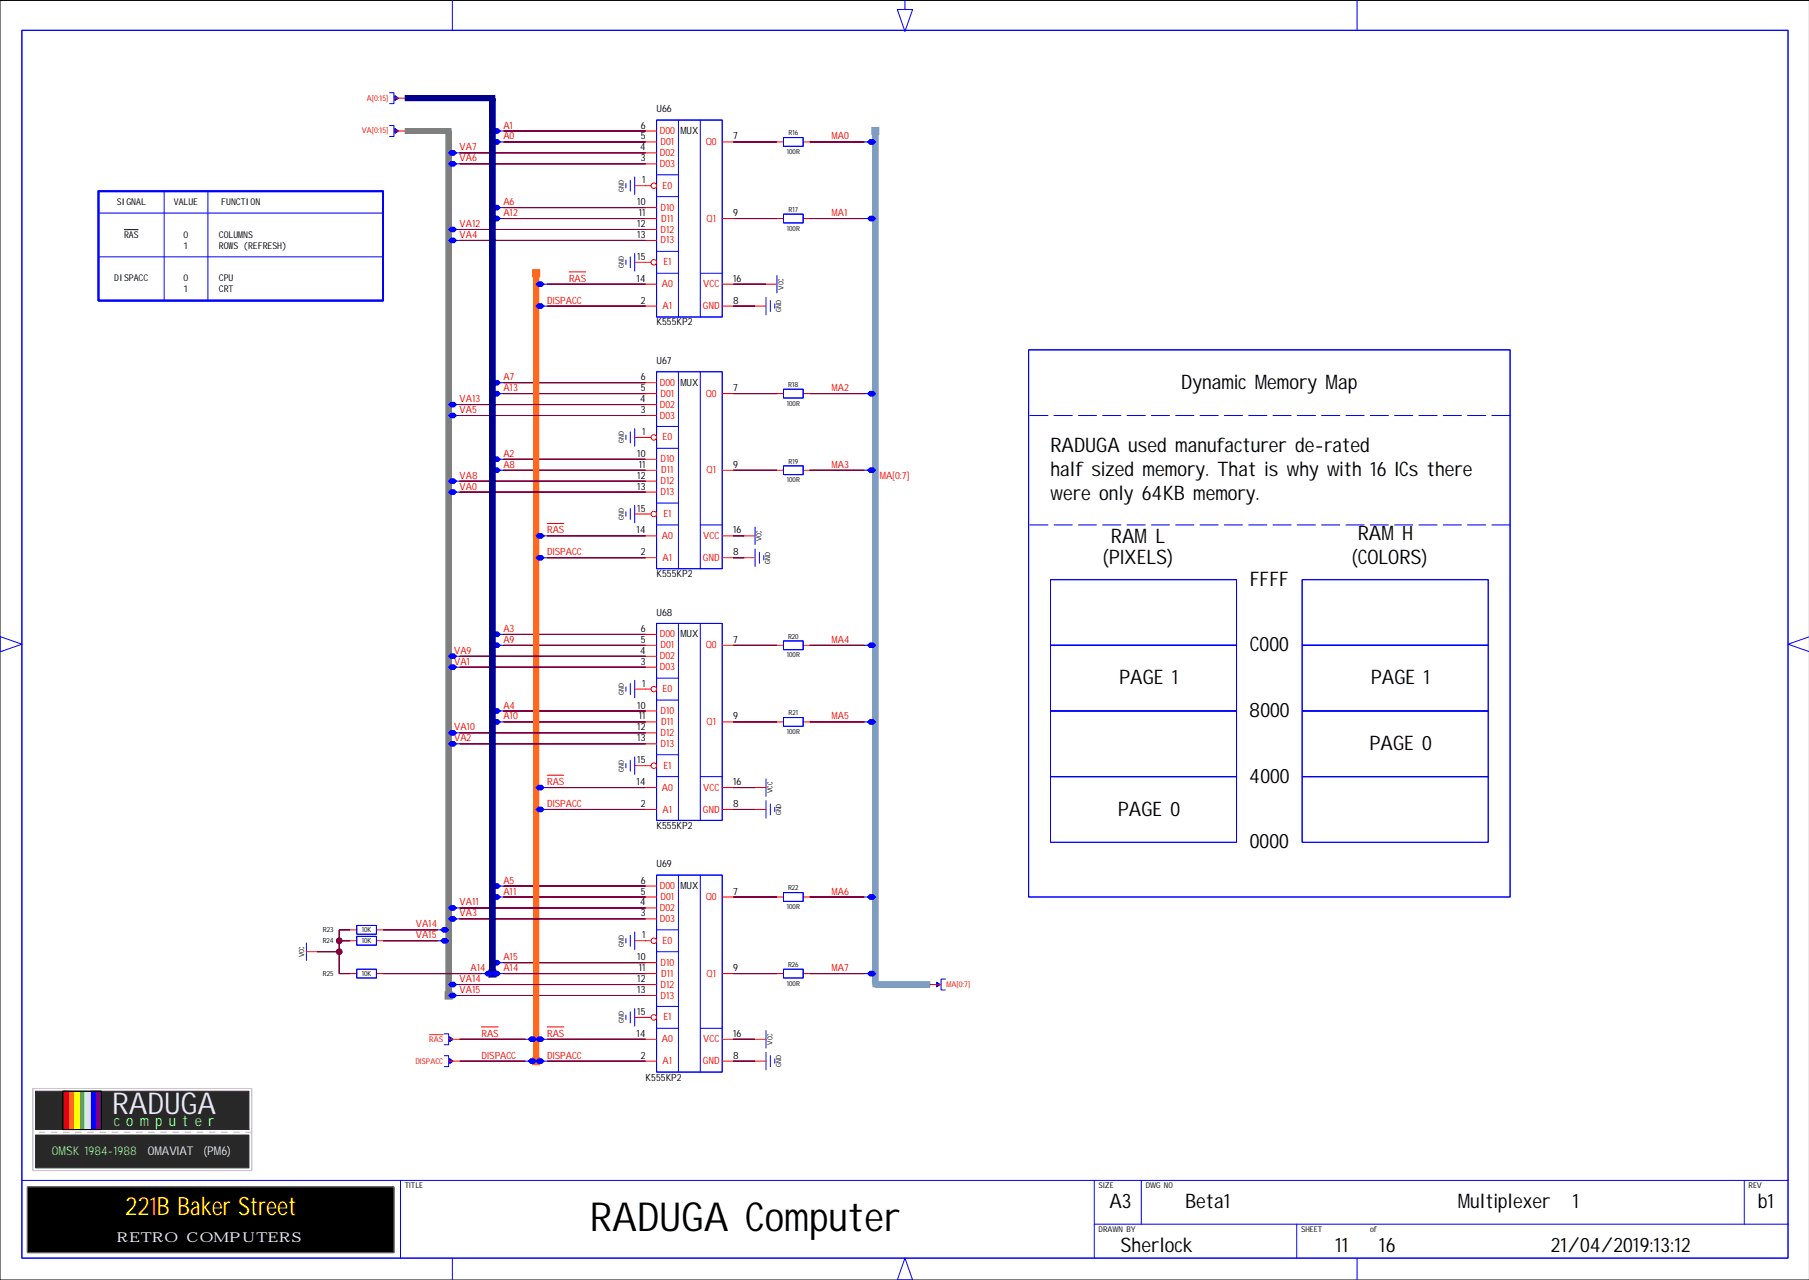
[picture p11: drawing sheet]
<svg xmlns="http://www.w3.org/2000/svg" width="420mm" height="297mm" viewBox="0 0 420 297" stroke-linecap="round" stroke-linejoin="round" font-family="sans-serif">
<path d="M419.9 .1h-419.9v296.9h419.9M28.9 53.3h3.2M14.6 253.2h8.9v8.9h-8.9z" fill="none" stroke="#000" stroke-width=".23"/>
<g fill="none" stroke="#f00" stroke-width=".23">
<path d="M91.4 22.8h2.6M91.4 30.4h2.6M106.7 38h.1M106.7 35.5h.1M116.8 30.4h.1M116.8 32.9h.1M149.8 32.9h2.6M149.8 30.4h2.6M149.8 35.5h2.6M149.8 38h2.6M167.6 32.9h2.5M180.3 32.9h1.5"/>
<path d="M186.4 32.9h1.5M200.6 32.9h.1M106.7 53.3h.1M106.7 55.8h.1M116.8 48.2h.1M116.8 50.7h.1M147.3 43.1h3.8M149.8 50.7h2.6M149.8 48.2h2.6M149.8 53.3h2.6M149.8 55.8h2.6M167.6 50.7h2.5"/>
<path d="M180.3 50.7h1.5M186.4 50.7h1.5M200.6 50.7h.1M127 66h.1M127 71h.1M132.1 63.1h3.8M147.3 60.9h3.8M149.8 71h2.6M149.8 66h2.6M167.6 71h2.5M167.6 66h2.5M175.2 71h2.6"/>
<path d="M177.8 66h2.5M106.7 93.9h.1M106.7 96.4h.1M116.8 88.8h.1M116.8 91.3h.1M149.8 91.3h2.6M149.8 88.8h2.6M149.8 93.9h2.6M149.8 96.4h2.6M167.6 91.3h2.5M180.3 91.3h1.5M186.4 91.3h1.5"/>
<path d="M200.6 91.3h.1M106.7 111.7h.1M106.7 114.2h.1M116.8 106.6h.1M116.8 109.1h.1M147.3 119.3h3.8M147.3 101.5h3.8M149.8 109.1h2.6M149.8 106.6h2.6M149.8 111.7h2.6M149.8 114.2h2.6M167.6 109.1h2.5"/>
<path d="M180.3 109.1h1.5M186.4 109.1h1.5M200.6 109.1h.1M127 124.4h.1M127 129.4h.1M127 121.5h3.9M149.8 129.4h2.6M149.8 124.4h2.6M167.6 129.4h2.5M167.6 124.4h2.5M172.7 129.4h2.5M172.7 124.4h2.5"/>
<path d="M106.7 152.3h.1M106.7 154.8h.1M116.8 147.2h.1M116.8 149.8h.1M147.3 159.9h3.8M149.8 149.8h2.6M149.8 147.2h2.6M149.8 152.3h2.6M149.8 154.8h2.6M167.6 149.8h2.5M180.3 149.8h1.5M186.4 149.8h1.5"/>
<path d="M200.6 149.8h.1M106.7 172.6h.1M106.7 170.1h.1M116.8 165h.1M116.8 167.5h.1M127 179.9h3.9M147.3 177.7h3.8M149.8 167.5h2.6M149.8 165h2.6M149.8 170.1h2.6M149.8 172.6h2.6M167.6 167.5h2.5"/>
<path d="M180.3 167.5h1.5M186.4 167.5h1.5M200.6 167.5h.1M127 182.8h.1M127 187.8h.1M149.8 187.8h2.6M149.8 182.8h2.6M167.6 187.8h2.5M167.6 182.8h2.5M175.2 187.8h2.6M175.2 182.8h2.6M81.3 218.3h1.5"/>
<path d="M81.3 215.8h1.5M87.4 218.3h1.5M87.4 215.8h1.5M101.6 215.8h.1M101.6 218.3h.1M106.7 210.7h.1M106.7 213.2h.1M116.8 205.6h.1M116.8 208.2h.1M147.3 218.3h3.8M149.8 208.2h2.6M149.8 205.6h2.6"/>
<path d="M149.8 210.7h2.6M149.8 213.2h2.6M167.6 208.2h2.5M180.3 208.2h1.5M186.4 208.2h1.5M200.6 208.2h.1M71.1 220.9h2.5M81.3 225.9h1.5M87.4 225.9h1.5M106.7 228.5h.1M106.7 231h.1M111.7 225.9h.1"/>
<path d="M111.7 238.3h3.9M116.8 223.4h.1M116.8 225.9h.1M127 238.3h3.9M147.3 236.1h3.8M149.8 225.9h2.6M149.8 223.4h2.6M149.8 228.5h2.6M149.8 231h2.6M167.6 225.9h2.5M180.3 225.9h1.5M186.4 225.9h1.5"/>
<path d="M200.6 225.9h.1M215.9 228.5h2.5M99.7 240.1h3.1M104.1 246.3h2.6M104.1 241.2h2.6M121.9 241.2h.1M121.9 246.3h.1M127 241.2h.1M127 246.3h.1M149.8 246.3h2.6M149.8 241.2h2.6M167.6 246.3h2.5"/>
<path d="M167.6 241.2h2.5M175.2 246.3h2.6M175.2 241.2h2.6"/>
<circle cx="151.7" cy="43.1" r=".63"/>
<circle cx="151.7" cy="60.9" r=".63"/>
<circle cx="151.7" cy="119.3" r=".63"/>
<circle cx="151.7" cy="101.5" r=".63"/>
<circle cx="151.7" cy="159.9" r=".63"/>
<circle cx="151.7" cy="177.7" r=".63"/>
<circle cx="151.7" cy="218.3" r=".63"/>
<circle cx="151.7" cy="236.1" r=".63"/>
</g>
<g fill="none" stroke="#00f" stroke-width=".23">
<path d="M210 0v2.2h1.8l-1.8 5.1-1.8-5.1h1.8M5.1 7h409.8v285h-409.8zM105 .2v6.9M314.9 .2v6.9M90.4 21.5h1v2.6h-1M90.4 29.1h1v2.6h-1M91.7 22.3l.7 .5-.7 .5zM91.7 29.9l.7 .5-.7 .5zM104.6 37.5h.8l.5 .5-.5 .5h-.8l-.5-.5zM104.6 35h.8l.5 .5-.5 .5h-.8l-.5-.5zM105.9 38h.8M105.9 35.5h.8"/>
<path d="M114.3 30.4l.5-.5h.7l.6 .5-.6 .5h-.7zM114.3 32.9l.5-.5h.7l.6 .5-.6 .5h-.7zM116.1 30.4h.7M116.1 32.9h.7M152.4 27.9h15.2v45.7h-15.2zM157.4 27.9v45.7M162.5 27.9v45.7M181.8 31.9h4.6v2.1h-4.6zM200.6 32.9h.8M201.4 32.9l.5-.5h.7l.6 .5-.6 .5h-.7zM22.9 59.6h66M22.9 49.4h66"/>
<path d="M38.1 44.4v25.4M48.2 44.4v25.4M104.1 53.3l.5-.6h.8l.5 .6-.5 .5h-.8zM104.6 55.3h.8l.5 .5-.5 .5h-.8l-.5-.5zM105.9 53.3h.8M105.9 55.8h.8M114.3 48.2l.5-.5h.7l.6 .5-.6 .5h-.7zM114.3 50.7l.5-.5h.7l.6 .5-.6 .5h-.7zM116.1 48.2h.7M116.1 50.7h.7M145.3 42.6v1M146.3 41.8v2.6"/>
<path d="M146.3 59.6v2.5M147.3 41.1v4M147.3 58.8v4.1M152.4 45.6h5M152.4 58.3h5M152.4 40.6h5M181.8 49.7h4.6v2h-4.6zM200.6 50.7h.8M201.4 50.7l.5-.5h.7l.6 .5-.6 .5h-.7zM124.4 66l.5-.6h.8l.5 .6-.5 .5h-.8zM124.9 70.5h.8l.5 .5-.5 .5h-.8l-.5-.5zM126.2 66h.8"/>
<path d="M126.2 71h.8M145.3 60.4v1M152.4 63.4h5M162.5 63.4h5.1M177.8 69v4.1M178.8 69.8v2.5M179.8 70.5v1M180.3 63.9v4.1M104.1 93.9l.5-.5h.8l.5 .5-.5 .5h-.8zM104.6 95.9h.8l.5 .5-.5 .5h-.8l-.5-.5zM105.9 93.9h.8M105.9 96.4h.8"/>
<path d="M114.3 88.8l.5-.5h.7l.6 .5-.6 .5h-.7zM114.3 91.3l.5-.5h.7l.6 .5-.6 .6h-.7zM116.1 88.8h.7M116.1 91.3h.7M147.3 99.5v4M152.4 86.3h15.2v45.7h-15.2zM152.4 99h5M157.4 86.3v45.7M162.5 86.3v45.7M181.8 90.3h4.6v2.1h-4.6zM200.6 91.3h.8M201.4 91.3l.5-.5h.7l.6 .5-.6 .6h-.7z"/>
<path d="M238.7 81.2h111.7v127h-111.7zM104.6 111.2h.8l.5 .5-.5 .5h-.8l-.5-.5zM104.6 113.7h.8l.5 .5-.5 .5h-.8l-.5-.5zM105.9 111.7h.8M105.9 114.2h.8M114.3 106.6l.5-.5h.7l.6 .5-.6 .5h-.7zM114.3 109.1l.5-.5h.7l.6 .5-.6 .5h-.7zM116.1 106.6h.7M116.1 109.1h.7M145.3 101v1M145.3 118.8v1M146.3 100.2v2.6"/>
<path d="M146.3 118v2.5M147.3 117.2v4.1M152.4 104h5M152.4 116.7h5M181.8 108.1h4.6v2h-4.6zM200.6 109.1h.8M201.4 109.1l.5-.5h.7l.6 .5-.6 .5h-.7zM124.4 129.4l.5-.5h.8l.5 .5-.5 .5h-.8zM124.9 123.9h.8l.5 .5-.5 .5h-.8l-.5-.5zM126.2 124.4h.8M126.2 129.4h.8M152.4 121.8h5"/>
<path d="M162.5 121.8h5.1M175.2 122.3v4.1M175.2 127.4v4.1M176.2 128.2v2.5M177.3 128.9v1M243.8 134.5h43.2v15.3h-43.2zM302.2 134.5h43.2v15.3h-43.2zM-.1 149.5l.1-1.8 5.1 1.8-5.1 1.8v-1.8M104.1 152.3l.5-.5h.8l.5 .5-.5 .5h-.8zM104.6 154.3h.8l.5 .5-.5 .5h-.8l-.5-.5zM105.9 152.3h.8M105.9 154.8h.8"/>
<path d="M114.3 147.2l.5-.5h.7l.6 .5-.6 .5h-.7zM114.3 149.8l.5-.6h.7l.6 .6-.6 .5h-.7zM116.1 147.2h.7M116.1 149.8h.7M145.3 159.4v1M146.3 158.6v2.6M147.3 157.9v4M152.4 144.7h15.2v45.7h-15.2zM152.4 157.4h5M157.4 144.7v45.7M162.5 144.7v45.7M181.8 148.7h4.6v2.1h-4.6z"/>
<path d="M200.6 149.8h.8M201.4 149.8l.5-.6h.7l.6 .6-.6 .5h-.7zM243.8 149.8h43.2v15.2h-43.2zM302.2 149.8h43.2v15.2h-43.2zM419.9 147.8l-5 1.7 5 1.7M104.1 172.6l.5-.5h.8l.5 .5-.5 .5h-.8zM104.6 169.6h.8l.5 .5-.5 .5h-.8l-.5-.5zM105.9 172.6h.8M105.9 170.1h.8M114.3 165l.5-.5h.7l.6 .5-.6 .5h-.7zM114.3 167.5l.5-.5h.7l.6 .5-.6 .5h-.7zM116.1 165h.7"/>
<path d="M116.1 167.5h.7M145.3 177.2v1M146.3 176.4v2.6M147.3 175.7v4M152.4 162.4h5M152.4 175.1h5M181.8 166.5h4.6v2h-4.6zM200.6 167.5h.8M201.4 167.5l.5-.5h.7l.6 .5-.6 .5h-.7zM243.8 165h43.2v15.2h-43.2zM302.2 165h43.2v15.2h-43.2zM124.9 182.3h.8l.5 .5-.5 .5h-.8l-.5-.5z"/>
<path d="M124.9 187.3h.8l.5 .5-.5 .6h-.8l-.5-.6zM126.2 182.8h.8M126.2 187.8h.8M152.4 180.2h5M162.5 180.2h5.1M177.8 180.7v4.1M177.8 185.8v4.1M178.8 186.6v2.5M179.8 187.3v1.1M243.8 180.2h43.2v15.3h-43.2zM302.2 180.2h43.2v15.3h-43.2zM71.1 218.8v4.1"/>
<path d="M82.8 214.8h4.6v2h-4.6zM82.8 217.3h4.6v2h-4.6zM101.6 215.8h.7M101.6 218.3h.7M102.3 215.8l.5-.5h.8l.5 .5-.5 .5h-.8zM102.8 217.8h.8l.5 .5-.5 .5h-.8l-.5-.5zM104.6 210.2h.8l.5 .5-.5 .5h-.8l-.5-.5zM104.6 212.7h.8l.5 .5-.5 .5h-.8l-.5-.5zM105.9 210.7h.8M105.9 213.2h.8M114.3 205.6l.5-.5h.7l.6 .5-.6 .5h-.7zM114.3 208.2l.5-.5h.7l.6 .5-.6 .5h-.7z"/>
<path d="M116.1 205.6h.7M116.1 208.2h.7M145.3 217.8v1M146.3 217v2.6M147.3 216.3v4M152.4 203.1h15.2v45.7h-15.2zM152.4 215.8h5M157.4 203.1v45.7M162.5 203.1v45.7M181.8 207.1h4.6v2.1h-4.6zM200.6 208.2h.8M201.4 208.2l.5-.5h.7l.6 .5-.6 .5h-.7z"/>
<path d="M82.8 224.9h4.6v2.1h-4.6zM103.1 239.9h1v2.5h-1M104.1 228.5l.5-.5h.8l.5 .5-.5 .5h-.8zM104.6 230.5h.8l.5 .5-.5 .5h-.8l-.5-.5zM105.9 228.5h.8M105.9 231h.8M111.7 225.9h.8M112.5 225.9l.5-.5h.8l.5 .5-.5 .5h-.8zM114.3 223.4l.5-.5h.7l.6 .5-.6 .5h-.7zM114.8 225.4h.7l.6 .5-.6 .5h-.7l-.5-.5zM116.1 223.4h.7M116.1 225.9h.7"/>
<path d="M145.3 235.6v1M146.3 234.8v2.6M147.3 234.1v4M152.4 220.9h5M152.4 238.6h5M152.4 233.6h5M162.5 238.6h5.1M177.8 239.1v4.1M181.8 224.9h4.6v2.1h-4.6zM200.6 225.9h.8M201.4 225.9l.5-.5h.7l.6 .5-.6 .5h-.7zM217.4 228l.7 .5-.7 .5z"/>
<path d="M219.4 227.2h-1v2.5h1M103.1 245h1v2.5h-1M104.4 240.7l.7 .5-.7 .5zM104.4 245.7l.7 .6-.7 .5zM121.9 241.2h.8M121.9 246.3h.8M123.2 240.7h.7l.5 .5-.5 .5h-.7l-.5-.5zM123.2 245.7h.7l.5 .6-.5 .5h-.7l-.5-.5zM124.9 240.7h.8l.5 .5-.5 .5h-.8l-.5-.5zM124.9 245.7h.8l.5 .6-.5 .5h-.8l-.5-.5zM126.2 241.2h.8M126.2 246.3h.8"/>
<path d="M177.8 244.2v4.1M178.8 245v2.5M179.8 245.7v1.1M5.1 273.9h87.8M253.9 273.9h-161v18.1M264.9 273.9v10.2M404.8 273.9v10.2M414.9 273.9h-161v18.1M105 292v5.1M210 297h1.8l-1.8-5-1.8 5 1.8 .1M253.9 284.1h161M300.9 284.1v7.9"/>
<path d="M314.9 292v5.1"/>
</g>
<g fill="#800040" stroke="#800040" stroke-width=".23">
<path d="M170.1 32.9h10.2z" fill-rule="evenodd"/>
<path d="M170.1 50.7h10.2z" fill-rule="evenodd"/>
<path d="M187.9 32.9h12.7z" fill-rule="evenodd"/>
<path d="M187.9 50.7h12.7z" fill-rule="evenodd"/>
<path d="M187.9 91.3h12.7z" fill-rule="evenodd"/>
<path d="M187.9 109.1h12.7z" fill-rule="evenodd"/>
<path d="M170.1 109.1h10.2z" fill-rule="evenodd"/>
<path d="M187.9 149.8h12.7z" fill-rule="evenodd"/>
<path d="M170.1 149.8h10.2z" fill-rule="evenodd"/>
<path d="M170.1 167.5h10.2z" fill-rule="evenodd"/>
<path d="M187.9 167.5h12.7z" fill-rule="evenodd"/>
<path d="M170.1 208.2h10.2z" fill-rule="evenodd"/>
<path d="M187.9 208.2h12.7z" fill-rule="evenodd"/>
<path d="M170.1 225.9h10.2z" fill-rule="evenodd"/>
<path d="M187.9 225.9h12.7z" fill-rule="evenodd"/>
<path d="M170.1 91.3h10.2z" fill-rule="evenodd"/>
<path d="M170.1 66h7.7z" fill-rule="evenodd"/>
<path d="M116.8 30.4h33z" fill-rule="evenodd"/>
<path d="M116.8 32.9h33z" fill-rule="evenodd"/>
<path d="M116.8 48.2h33z" fill-rule="evenodd"/>
<path d="M116.8 88.8h33z" fill-rule="evenodd"/>
<path d="M106.7 231h43.1z" fill-rule="evenodd"/>
<path d="M116.8 223.4h33z" fill-rule="evenodd"/>
<path d="M116.8 147.2h33z" fill-rule="evenodd"/>
<path d="M116.8 149.8h33z" fill-rule="evenodd"/>
<path d="M116.8 106.6h33z" fill-rule="evenodd"/>
<path d="M116.8 109.1h33z" fill-rule="evenodd"/>
<path d="M116.8 91.3h33z" fill-rule="evenodd"/>
<path d="M116.8 50.7h33z" fill-rule="evenodd"/>
<path d="M116.8 165h33z" fill-rule="evenodd"/>
<path d="M116.8 167.5h33z" fill-rule="evenodd"/>
<path d="M116.8 205.6h33z" fill-rule="evenodd"/>
<path d="M116.8 208.2h33z" fill-rule="evenodd"/>
<path d="M127 241.2h22.8z" fill-rule="evenodd"/>
<path d="M127 246.3h22.8z" fill-rule="evenodd"/>
<path d="M127 182.8h22.8z" fill-rule="evenodd"/>
<path d="M127 187.8h22.8z" fill-rule="evenodd"/>
<path d="M127 124.4h22.8z" fill-rule="evenodd"/>
<path d="M127 129.4h22.8z" fill-rule="evenodd"/>
<path d="M127 66h22.8z" fill-rule="evenodd"/>
<path d="M127 71h22.8z" fill-rule="evenodd"/>
<path d="M106.7 228.5h43.1z" fill-rule="evenodd"/>
<path d="M116.8 225.9h33z" fill-rule="evenodd"/>
<path d="M106.7 241.2h15.2z" fill-rule="evenodd"/>
<path d="M106.7 246.3h15.2z" fill-rule="evenodd"/>
<path d="M170.1 241.2h5.1z" fill-rule="evenodd"/>
<path d="M170.1 246.3h5.1z" fill-rule="evenodd"/>
<path d="M170.1 187.8h5.1z" fill-rule="evenodd"/>
<path d="M170.1 182.8h5.1z" fill-rule="evenodd"/>
<path d="M170.1 129.4h2.6z" fill-rule="evenodd"/>
<path d="M170.1 124.4h2.6z" fill-rule="evenodd"/>
<path d="M170.1 71h5.1z" fill-rule="evenodd"/>
<path d="M106.7 38h43.1z" fill-rule="evenodd"/>
<path d="M106.7 35.5h43.1z" fill-rule="evenodd"/>
<path d="M106.7 53.3h43.1z" fill-rule="evenodd"/>
<path d="M106.7 55.8h43.1z" fill-rule="evenodd"/>
<path d="M106.7 93.9h43.1z" fill-rule="evenodd"/>
<path d="M106.7 96.4h43.1z" fill-rule="evenodd"/>
<path d="M106.7 111.7h43.1z" fill-rule="evenodd"/>
<path d="M106.7 114.2h43.1z" fill-rule="evenodd"/>
<path d="M106.7 210.7h43.1z" fill-rule="evenodd"/>
<path d="M106.7 213.2h43.1z" fill-rule="evenodd"/>
<path d="M106.7 172.6h43.1z" fill-rule="evenodd"/>
<path d="M106.7 170.1h43.1z" fill-rule="evenodd"/>
<path d="M106.7 152.3h43.1z" fill-rule="evenodd"/>
<path d="M106.7 154.8h43.1z" fill-rule="evenodd"/>
<path d="M88.9 225.9h22.8z" fill-rule="evenodd"/>
<path d="M88.9 215.8h12.7z" fill-rule="evenodd"/>
<path d="M88.9 218.3h12.7z" fill-rule="evenodd"/>
<path d="M78.7 225.9h2.6z" fill-rule="evenodd"/>
<path d="M78.7 215.8h2.6z" fill-rule="evenodd"/>
<path d="M78.7 218.3h2.6z" fill-rule="evenodd"/>
<path d="M78.7 215.8v2.5z" fill-rule="evenodd"/>
<path d="M78.7 218.3v2.6z" fill-rule="evenodd"/>
<path d="M73.6 220.9h5.1z" fill-rule="evenodd"/>
<path d="M78.7 220.9v5z" fill-rule="evenodd"/>
<circle cx="78.7" cy="218.3" r=".63"/>
<circle cx="78.7" cy="220.9" r=".63"/>
</g>
<g fill="none" stroke="#800040" stroke-width=".23">
<path d="M106.7 38h43.1M106.7 35.5h43.1M116.8 32.9h33M116.8 30.4h33M170.1 32.9h10.2M187.9 32.9h12.7M106.7 53.3h43.1M106.7 55.8h43.1M116.8 50.7h33M116.8 48.2h33M149.8 43.1h.1M170.1 50.7h10.2"/>
<path d="M187.9 50.7h12.7M127 66h22.8M127 71h22.8M149.8 60.9h.1M170.1 66h7.7M170.1 71h5.1M106.7 93.9h43.1M106.7 96.4h43.1M116.8 91.3h33M116.8 88.8h33M170.1 91.3h10.2M187.9 91.3h12.7"/>
<path d="M106.7 111.7h43.1M106.7 114.2h43.1M116.8 109.1h33M116.8 106.6h33M149.8 101.5h.1M149.8 119.3h.1M170.1 109.1h10.2M187.9 109.1h12.7M127 124.4h22.8M127 129.4h22.8M170.1 124.4h2.6M170.1 129.4h2.6"/>
<path d="M106.7 152.3h43.1M106.7 154.8h43.1M116.8 149.8h33M116.8 147.2h33M149.8 159.9h.1M170.1 149.8h10.2M187.9 149.8h12.7M106.7 172.6h43.1M106.7 170.1h43.1M116.8 167.5h33M116.8 165h33M149.8 177.7h.1"/>
<path d="M170.1 167.5h10.2M187.9 167.5h12.7M127 182.8h22.8M127 187.8h22.8M170.1 182.8h5.1M170.1 187.8h5.1M78.7 218.3h2.6M81.3 215.8h-2.6v10.1h2.6M88.9 215.8h12.7M88.9 218.3h12.7M106.7 210.7h43.1M106.7 213.2h43.1"/>
<path d="M116.8 208.2h33M116.8 205.6h33M149.8 218.3h.1M170.1 208.2h10.2M187.9 208.2h12.7M73.6 220.9h5.1M88.9 225.9h22.8M106.7 231h43.1M106.7 228.5h43.1M116.8 225.9h33M116.8 223.4h33M149.8 236.1h.1"/>
<path d="M170.1 225.9h10.2M187.9 225.9h12.7M106.7 241.2h15.2M106.7 246.3h15.2M127 241.2h22.8M127 246.3h22.8M170.1 241.2h5.1M170.1 246.3h5.1"/>
<circle cx="78.7" cy="218.3" r=".63"/>
<circle cx="78.7" cy="220.9" r=".63"/>
</g>
<g fill="#7f7f7f" stroke="#7f7f7f" stroke-width="1.3" stroke-linecap="butt">
<path d="M94 30.4h10.1z" fill-rule="evenodd"/>
<path d="M104.1 30.4v200.6z" fill-rule="evenodd"/>
</g>
<path d="M94 30.4h10.1v200.6" fill="none" stroke="#7f7f7f" stroke-width="1.3" stroke-linecap="butt"/>
<g fill="#7f7f7f" stroke="#7f7f7f" stroke-width=".23">
<path d="M103.3 230.2h1.6v1.6h-1.6z" fill-rule="evenodd"/>
<path d="M103.6 29.8h1.1v1.2h-1.1z" fill-rule="evenodd"/>
</g>
<g fill="#00f" stroke="#00f" stroke-width=".23">
<path d="M114.3 30.4l.5-.5h.7l.6 .5-.6 .5h-.7z" fill-rule="evenodd"/>
<path d="M114.3 32.9l.5-.5h.7l.6 .5-.6 .5h-.7z" fill-rule="evenodd"/>
<path d="M114.3 48.2l.5-.5h.7l.6 .5-.6 .5h-.7z" fill-rule="evenodd"/>
<path d="M114.3 88.8l.5-.5h.7l.6 .5-.6 .5h-.7z" fill-rule="evenodd"/>
<path d="M114.3 50.7l.5-.5h.7l.6 .5-.6 .5h-.7z" fill-rule="evenodd"/>
<path d="M114.3 91.3l.5-.5h.7l.6 .5-.6 .6h-.7z" fill-rule="evenodd"/>
<path d="M114.3 106.6l.5-.5h.7l.6 .5-.6 .5h-.7z" fill-rule="evenodd"/>
<path d="M114.3 109.1l.5-.5h.7l.6 .5-.6 .5h-.7z" fill-rule="evenodd"/>
<path d="M114.3 147.2l.5-.5h.7l.6 .5-.6 .5h-.7z" fill-rule="evenodd"/>
<path d="M114.3 149.8l.5-.6h.7l.6 .6-.6 .5h-.7z" fill-rule="evenodd"/>
<path d="M114.3 165l.5-.5h.7l.6 .5-.6 .5h-.7z" fill-rule="evenodd"/>
<path d="M114.3 167.5l.5-.5h.7l.6 .5-.6 .5h-.7z" fill-rule="evenodd"/>
<path d="M114.3 205.6l.5-.5h.7l.6 .5-.6 .5h-.7z" fill-rule="evenodd"/>
<path d="M114.3 208.2l.5-.5h.7l.6 .5-.6 .5h-.7z" fill-rule="evenodd"/>
<path d="M91.7 22.3l.7 .5-.7 .5z" fill-rule="evenodd"/>
<path d="M114.3 223.4l.5-.5h.7l.6 .5-.6 .5h-.7z" fill-rule="evenodd"/>
<path d="M124.9 240.7h.8l.5 .5-.5 .5h-.8l-.5-.5z" fill-rule="evenodd"/>
<path d="M124.9 182.3h.8l.5 .5-.5 .5h-.8l-.5-.5z" fill-rule="evenodd"/>
<path d="M124.9 187.3h.8l.5 .5-.5 .6h-.8l-.5-.6z" fill-rule="evenodd"/>
<path d="M124.9 123.9h.8l.5 .5-.5 .5h-.8l-.5-.5z" fill-rule="evenodd"/>
<path d="M124.4 129.4l.5-.5h.8l.5 .5-.5 .5h-.8z" fill-rule="evenodd"/>
<path d="M124.4 66l.5-.6h.8l.5 .6-.5 .5h-.8z" fill-rule="evenodd"/>
<path d="M124.9 70.5h.8l.5 .5-.5 .5h-.8l-.5-.5z" fill-rule="evenodd"/>
<path d="M123.2 240.7h.7l.5 .5-.5 .5h-.7l-.5-.5z" fill-rule="evenodd"/>
<path d="M104.4 240.7l.7 .5-.7 .5z" fill-rule="evenodd"/>
<path d="M201.4 32.9l.5-.5h.7l.6 .5-.6 .5h-.7z" fill-rule="evenodd"/>
<path d="M201.4 50.7l.5-.5h.7l.6 .5-.6 .5h-.7z" fill-rule="evenodd"/>
<path d="M201.4 91.3l.5-.5h.7l.6 .5-.6 .6h-.7z" fill-rule="evenodd"/>
<path d="M201.4 149.8l.5-.6h.7l.6 .6-.6 .5h-.7z" fill-rule="evenodd"/>
<path d="M201.4 167.5l.5-.5h.7l.6 .5-.6 .5h-.7z" fill-rule="evenodd"/>
<path d="M201.4 208.2l.5-.5h.7l.6 .5-.6 .5h-.7z" fill-rule="evenodd"/>
<path d="M201.4 225.9l.5-.5h.7l.6 .5-.6 .5h-.7z" fill-rule="evenodd"/>
<path d="M201.4 109.1l.5-.5h.7l.6 .5-.6 .5h-.7z" fill-rule="evenodd"/>
<path d="M217.4 228l.7 .5-.7 .5z" fill-rule="evenodd"/>
<path d="M104.6 37.5h.8l.5 .5-.5 .5h-.8l-.5-.5z" fill-rule="evenodd"/>
<path d="M104.6 35h.8l.5 .5-.5 .5h-.8l-.5-.5z" fill-rule="evenodd"/>
<path d="M91.7 29.9l.7 .5-.7 .5z" fill-rule="evenodd"/>
<path d="M104.1 53.3l.5-.6h.8l.5 .6-.5 .5h-.8z" fill-rule="evenodd"/>
<path d="M104.6 55.3h.8l.5 .5-.5 .5h-.8l-.5-.5z" fill-rule="evenodd"/>
<path d="M104.1 93.9l.5-.5h.8l.5 .5-.5 .5h-.8z" fill-rule="evenodd"/>
<path d="M104.6 95.9h.8l.5 .5-.5 .5h-.8l-.5-.5z" fill-rule="evenodd"/>
<path d="M104.6 111.2h.8l.5 .5-.5 .5h-.8l-.5-.5z" fill-rule="evenodd"/>
<path d="M104.6 113.7h.8l.5 .5-.5 .5h-.8l-.5-.5z" fill-rule="evenodd"/>
<path d="M104.6 210.2h.8l.5 .5-.5 .5h-.8l-.5-.5z" fill-rule="evenodd"/>
<path d="M104.6 212.7h.8l.5 .5-.5 .5h-.8l-.5-.5z" fill-rule="evenodd"/>
<path d="M104.1 172.6l.5-.5h.8l.5 .5-.5 .5h-.8z" fill-rule="evenodd"/>
<path d="M104.6 169.6h.8l.5 .5-.5 .5h-.8l-.5-.5z" fill-rule="evenodd"/>
<path d="M104.1 152.3l.5-.5h.8l.5 .5-.5 .5h-.8z" fill-rule="evenodd"/>
<path d="M104.6 154.3h.8l.5 .5-.5 .5h-.8l-.5-.5z" fill-rule="evenodd"/>
<path d="M104.4 245.7l.7 .6-.7 .5z" fill-rule="evenodd"/>
<path d="M102.3 215.8l.5-.5h.8l.5 .5-.5 .5h-.8z" fill-rule="evenodd"/>
<path d="M102.8 217.8h.8l.5 .5-.5 .5h-.8l-.5-.5z" fill-rule="evenodd"/>
<path d="M104.1 228.5l.5-.5h.8l.5 .5-.5 .5h-.8z" fill-rule="evenodd"/>
<path d="M104.6 230.5h.8l.5 .5-.5 .5h-.8l-.5-.5z" fill-rule="evenodd"/>
<path d="M112.5 225.9l.5-.5h.8l.5 .5-.5 .5h-.8z" fill-rule="evenodd"/>
<path d="M114.8 225.4h.7l.6 .5-.6 .5h-.7l-.5-.5z" fill-rule="evenodd"/>
<path d="M123.2 245.7h.7l.5 .6-.5 .5h-.7l-.5-.5z" fill-rule="evenodd"/>
<path d="M124.9 245.7h.8l.5 .6-.5 .5h-.8l-.5-.5z" fill-rule="evenodd"/>
<path d="M21 253.2h1.2v8.9h-1.2z" fill-rule="evenodd"/>
</g>
<path d="M124.4 63.4v182.9z" fill-rule="evenodd" fill="#ff6820" stroke="#ff6820" stroke-width="1.3" stroke-linecap="butt"/>
<path d="M124.4 63.4v182.9" fill="none" stroke="#ff6820" stroke-width="1.3" stroke-linecap="butt"/>
<g fill="#ff6820" stroke="#ff6820" stroke-width=".23">
<path d="M123.6 245.4h1.7v1.7h-1.7z" fill-rule="evenodd"/>
<path d="M123.6 62.6h1.7v1.6h-1.7z" fill-rule="evenodd"/>
<path d="M15.9 253.2h1.2v8.9h-1.2z" fill-rule="evenodd"/>
</g>
<path d="M22.9 44.4h66v25.4h-66z" fill="none" stroke="#00f" stroke-width=".45"/>
<g fill="#7d9ec0" stroke="#7d9ec0" stroke-width="1.3" stroke-linecap="butt">
<path d="M203.2 228.5h12.7z" fill-rule="evenodd"/>
<path d="M203.2 30.4v198.1z" fill-rule="evenodd"/>
</g>
<path d="M203.2 30.4v198.1h12.7" fill="none" stroke="#7d9ec0" stroke-width="1.3" stroke-linecap="butt"/>
<g fill="#7d9ec0" stroke="#7d9ec0" stroke-width=".23">
<path d="M202.6 227.9h1.1v1.1h-1.1z" fill-rule="evenodd"/>
<path d="M202.3 29.6h1.7v1.6h-1.7z" fill-rule="evenodd"/>
</g>
<path d="M350.4 96.4h-111.7M350.4 121.8h-111.7" fill="none" stroke="#00f" stroke-width=".23" stroke-dasharray="4.2 1.4"/>
<g fill="#00008b" stroke="#00008b" stroke-width="1.3" stroke-linecap="butt">
<path d="M94 22.8h20.3z" fill-rule="evenodd"/>
<path d="M114.3 22.8v203.1z" fill-rule="evenodd"/>
</g>
<path d="M94 22.8h20.3v203.1" fill="none" stroke="#00008b" stroke-width="1.3" stroke-linecap="butt"/>
<g fill="#00008b" stroke="#00008b" stroke-width=".23">
<path d="M113.4 225.1h1.7v1.7h-1.7z" fill-rule="evenodd"/>
<path d="M113.7 22.2h1.1v1.1h-1.1z" fill-rule="evenodd"/>
</g>
<g fill="#282828" stroke="#282828" stroke-width=".23">
<path d="M23.5 253.2h34.3v8.9h-34.3z" fill-rule="evenodd"/>
<path d="M8.3 253.2h6.3v8.9h-6.3z" fill-rule="evenodd"/>
<path d="M8.3 263.4h49.5v7.6h-49.5z" fill-rule="evenodd"/>
</g>
<path d="M22.2 253.2h1.3v8.9h-1.3z" fill-rule="evenodd" fill="#800080" stroke="#800080" stroke-width=".23"/>
<path d="M18.4 253.2h1.3v8.9h-1.3z" fill-rule="evenodd" fill="#0f0" stroke="#0f0" stroke-width=".23"/>
<path d="M17.1 253.2h1.3v8.9h-1.3z" fill-rule="evenodd" fill="#ff0" stroke="#ff0" stroke-width=".23"/>
<path d="M14.6 253.2h1.3v8.9h-1.3z" fill-rule="evenodd" fill="#f00" stroke="#f00" stroke-width=".23"/>
<path d="M19.7 253.2h1.3v8.9h-1.3z" fill-rule="evenodd" fill="#c0ffff" stroke="#c0ffff" stroke-width=".23"/>
<path d="M7.6 252.6h50.8v19h-50.8z" fill="none" stroke="#c0c0c0" stroke-width=".23"/>
<path d="M58.4 262.8h-50.1" fill="none" stroke="#c0c0c0" stroke-width=".23" stroke-dasharray="1.4 1.4"/>
<path d="M6.3 275.5h85.1v15.2h-85.1z" fill-rule="evenodd" fill="#000" stroke="#000" stroke-width=".23"/>
<path d="M6.3 275.5h85.1v15.2h-85.1z" fill="none" stroke="#666" stroke-width=".23"/>
<text font-size="9.3" x="136.9" y="285.6">RADUGA Computer</text>
<text font-size="7" fill="#e6e6fa" x="26" y="258.5">RADUGA</text>
<text font-size="5.9" fill="#ffd700" x="29" y="282">221B Baker Street</text>
<g font-size="4.6">
<text x="274.1" y="90.2">Dynamic Memory Map</text>
<text x="243.8" y="104.9">RADUGA used manufacturer de-rated</text>
<text x="243.8" y="110.5">half sized memory. That is why with 16 ICs there</text>
<text x="243.8" y="116.1">were only 64KB memory.</text>
<text x="315.1" y="125.2">RAM H</text>
<text x="255.9" y="130.8">(PIXELS)</text>
<text x="257.8" y="126">RAM L</text>
<text x="313.7" y="130.8">(COLORS)</text>
<text x="290.1" y="135.9">FFFF</text>
<text x="290.1" y="151.2">C000</text>
<text x="259.7" y="158.8">PAGE 1</text>
<text x="318.1" y="158.8">PAGE 1</text>
<text x="289.9" y="166.4">8000</text>
<text x="317.8" y="174">PAGE 0</text>
<text x="289.9" y="181.6">4000</text>
<text x="259.4" y="189.3">PAGE 0</text>
<text x="290.1" y="196.9">0000</text>
<text x="257.5" y="280.4">A3</text>
<text x="275" y="280.4">Beta1</text>
<text x="338.3" y="280.4">Multiplexer</text>
<text x="364.9" y="280.4">1</text>
<text x="407.9" y="280.4">b1</text>
<text x="260" y="290.6">Sherlock</text>
<text x="309.8" y="290.6">11</text>
<text x="320" y="290.6">16</text>
<text x="359.9" y="290.5">21/04/2019:13:12</text>
</g>
<text font-size="3.5" fill="#98fb98" x="26.4" y="261.3">c o m p u t e r</text>
<text font-size="3.2" fill="#e6e6fa" x="27.1" y="288.2">RETRO COMPUTERS</text>
<text font-size="2.8" fill="#98fb98" x="12" y="268">OMSK 1984-1988</text>
<g font-size="2.8" fill="#e6e6fa">
<text x="34.3" y="268">OMAVIAT</text>
<text x="47.2" y="268">(PM6)</text>
</g>
<g font-size="2.3" fill="#f00">
<text x="116.8" y="29.8">A1</text>
<text x="106.7" y="34.9">VA7</text>
<text x="116.8" y="32.4">A0</text>
<text x="153.1" y="31.1">D00</text>
<text x="153.3" y="33.6">D01</text>
<text x="163.8" y="33.6">Q0</text>
<text x="193" y="32.4">MA0</text>
<text x="106.7" y="37.4">VA6</text>
<text x="153.1" y="36.2">D02</text>
<text x="153.1" y="38.7">D03</text>
<text x="116.8" y="47.6">A6</text>
<text x="153.8" y="43.8">E0</text>
<text x="106.7" y="52.7">VA12</text>
<text x="116.8" y="50.1">A12</text>
<text x="153.3" y="48.9">D10</text>
<text x="153.3" y="54">D12</text>
<text x="153.5" y="51.4">D11</text>
<text x="163.9" y="51.4">Q1</text>
<text x="193" y="50.1">MA1</text>
<text x="106.7" y="55.2">VA4</text>
<text x="153.3" y="56.5">D13</text>
<text x="132" y="65.4">RAS</text>
<text x="153.9" y="61.6">E1</text>
<text x="127" y="70.5">DISPACC</text>
<text x="153.6" y="66.7">A0</text>
<text x="153.8" y="71.7">A1</text>
<text x="163.1" y="71.7">GND</text>
<text x="163.2" y="66.7">VCC</text>
<text x="116.8" y="88.2">A7</text>
<text x="153.1" y="89.5">D00</text>
<text x="106.7" y="95.9">VA5</text>
<text x="106.7" y="93.3">VA13</text>
<text x="116.8" y="90.8">A13</text>
<text x="153.1" y="94.6">D02</text>
<text x="153.3" y="92.1">D01</text>
<text x="163.8" y="92.1">Q0</text>
<text x="193" y="90.8">MA2</text>
<text x="153.1" y="97.1">D03</text>
<text x="116.8" y="106">A2</text>
<text x="153.3" y="107.3">D10</text>
<text x="153.8" y="102.2">E0</text>
<text x="106.7" y="113.6">VA0</text>
<text x="106.7" y="111.1">VA8</text>
<text x="116.8" y="108.5">A8</text>
<text x="153.3" y="112.4">D12</text>
<text x="153.5" y="109.8">D11</text>
<text x="163.9" y="109.8">Q1</text>
<text x="193" y="108.5">MA3</text>
<text x="204.2" y="111.1">MA[0:7]</text>
<text x="153.3" y="114.9">D13</text>
<text x="153.9" y="120">E1</text>
<text x="127" y="123.8">RAS</text>
<text x="153.6" y="125.1">A0</text>
<text x="163.2" y="125.1">VCC</text>
<text x="127" y="128.9">DISPACC</text>
<text x="153.8" y="130.1">A1</text>
<text x="163.1" y="130.1">GND</text>
<text x="116.8" y="149.2">A9</text>
<text x="116.8" y="146.6">A3</text>
<text x="153.1" y="147.9">D00</text>
<text x="193" y="149.2">MA4</text>
<text x="105.4" y="154.3">VA1</text>
<text x="105.4" y="151.7">VA9</text>
<text x="153.1" y="153">D02</text>
<text x="153.1" y="155.5">D03</text>
<text x="153.3" y="150.5">D01</text>
<text x="163.8" y="150.5">Q0</text>
<text x="153.8" y="160.6">E0</text>
<text x="116.8" y="164.4">A4</text>
<text x="116.8" y="167">A10</text>
<text x="153.3" y="165.7">D10</text>
<text x="193" y="167">MA5</text>
<text x="105.4" y="172">VA2</text>
<text x="105.4" y="169.5">VA10</text>
<text x="153.3" y="170.8">D12</text>
<text x="153.3" y="173.3">D13</text>
<text x="153.5" y="168.2">D11</text>
<text x="163.9" y="168.2">Q1</text>
<text x="153.9" y="178.4">E1</text>
<text x="127" y="182.2">RAS</text>
<text x="153.6" y="183.5">A0</text>
<text x="163.2" y="183.5">VCC</text>
<text x="127" y="187.3">DISPACC</text>
<text x="153.8" y="188.6">A1</text>
<text x="163.1" y="188.6">GND</text>
<text x="116.8" y="205">A5</text>
<text x="116.8" y="207.6">A11</text>
<text x="153.1" y="206.3">D00</text>
<text x="153.3" y="208.9">D01</text>
<text x="163.8" y="208.9">Q0</text>
<text x="193" y="207.6">MA6</text>
<text x="96.5" y="215.2">VA14</text>
<text x="106.7" y="212.7">VA3</text>
<text x="106.7" y="210.1">VA11</text>
<text x="153.1" y="211.4">D02</text>
<text x="153.1" y="213.9">D03</text>
<text x="96.5" y="217.7">VA15</text>
<text x="153.8" y="219">E0</text>
<text x="106.7" y="227.9">VA14</text>
<text x="109.2" y="225.4">A14</text>
<text x="116.8" y="222.8">A15</text>
<text x="116.8" y="225.4">A14</text>
<text x="153.3" y="224.1">D10</text>
<text x="153.5" y="226.6">D11</text>
<text x="163.9" y="226.6">Q1</text>
<text x="193" y="225.4">MA7</text>
<text x="106.7" y="230.4">VA15</text>
<text x="153.3" y="229.2">D12</text>
<text x="153.3" y="231.7">D13</text>
<text x="153.9" y="236.8">E1</text>
<text x="111.7" y="240.6">RAS</text>
<text x="111.7" y="245.7">DISPACC</text>
<text x="127" y="240.6">RAS</text>
<text x="127" y="245.7">DISPACC</text>
<text x="153.6" y="241.9">A0</text>
<text x="163.2" y="241.9">VCC</text>
<text x="153.8" y="247">A1</text>
<text x="163.1" y="247">GND</text>
</g>
<g font-size="2.3">
<text x="148.7" y="29.8">6</text>
<text x="152.4" y="26">U66</text>
<text x="148.5" y="34.9">4</text>
<text x="148.7" y="32.4">5</text>
<text x="157.9" y="31.1">MUX</text>
<text x="170.1" y="32.4">7</text>
<text x="148.7" y="37.4">3</text>
<text x="147.9" y="47.6">10</text>
<text x="149" y="42.5">1</text>
<text x="147.9" y="52.7">12</text>
<text x="148.2" y="50.1">11</text>
<text x="170.1" y="50.1">9</text>
<text x="147.9" y="55.2">13</text>
<text x="147.7" y="65.4">14</text>
<text x="147.9" y="60.3">15</text>
<text x="170.1" y="65.4">16</text>
<text x="148.7" y="70.5">2</text>
<text x="170.1" y="70.5">8</text>
<text x="152.4" y="75.5">K555KP2</text>
<text x="148.7" y="88.2">6</text>
<text x="152.4" y="84.4">U67</text>
<text x="157.9" y="89.5">MUX</text>
<text x="148.5" y="93.3">4</text>
<text x="148.7" y="90.8">5</text>
<text x="148.7" y="95.9">3</text>
<text x="170.1" y="90.8">7</text>
<text x="149" y="100.9">1</text>
<text x="147.9" y="106">10</text>
<text x="147.9" y="113.6">13</text>
<text x="147.9" y="111.1">12</text>
<text x="148.2" y="108.5">11</text>
<text x="170.1" y="108.5">9</text>
<text x="147.9" y="118.7">15</text>
<text x="147.7" y="123.8">14</text>
<text x="170.1" y="123.8">16</text>
<text x="148.7" y="128.9">2</text>
<text x="170.1" y="128.9">8</text>
<text x="152.4" y="133.9">K555KP2</text>
<text x="152.4" y="142.8">U68</text>
<text x="148.7" y="146.6">6</text>
<text x="148.7" y="149.2">5</text>
<text x="157.9" y="147.9">MUX</text>
<text x="170.1" y="149.2">7</text>
<text x="148.5" y="151.7">4</text>
<text x="148.7" y="154.3">3</text>
<text x="149" y="159.3">1</text>
<text x="147.9" y="164.4">10</text>
<text x="148.2" y="167">11</text>
<text x="170.1" y="167">9</text>
<text x="147.9" y="172">13</text>
<text x="147.9" y="169.5">12</text>
<text x="147.9" y="177.1">15</text>
<text x="147.7" y="182.2">14</text>
<text x="170.1" y="182.2">16</text>
<text x="148.7" y="187.3">2</text>
<text x="170.1" y="187.3">8</text>
<text x="152.4" y="192.3">K555KP2</text>
<text x="152.4" y="201.2">U69</text>
<text x="148.7" y="205">6</text>
<text x="148.7" y="207.6">5</text>
<text x="157.9" y="206.3">MUX</text>
<text x="170.1" y="207.6">7</text>
<text x="148.5" y="210.1">4</text>
<text x="148.7" y="212.7">3</text>
<text x="149" y="217.7">1</text>
<text x="147.9" y="227.9">12</text>
<text x="147.9" y="222.8">10</text>
<text x="148.2" y="225.4">11</text>
<text x="170.1" y="225.4">9</text>
<text x="147.9" y="230.4">13</text>
<text x="147.9" y="235.5">15</text>
<text x="147.7" y="240.6">14</text>
<text x="148.7" y="245.7">2</text>
<text x="170.1" y="240.6">16</text>
<text x="170.1" y="245.7">8</text>
<text x="149.8" y="250.8">K555KP2</text>
</g>
<g font-size="2.2">
<text x="27.1" y="47.5">SIGNAL</text>
<text x="40.3" y="47.5">VALUE</text>
<text x="51.3" y="47.5">FUNCTION</text>
<text x="28.8" y="55.1">RAS</text>
<text x="42.6" y="57.7">1</text>
<text x="42.6" y="55.1">0</text>
<text x="50.8" y="55.1">COLUMNS</text>
<text x="50.8" y="57.7">ROWS (REFRESH)</text>
<text x="26.5" y="65.3">DISPACC</text>
<text x="42.6" y="65.3">0</text>
<text x="50.8" y="65.3">CPU</text>
<text x="42.6" y="67.8">1</text>
<text x="50.8" y="67.8">CRT</text>
</g>
<g font-size="1.9" fill="#f00">
<text x="85.1" y="23.3">A[0:15]</text>
<text x="84" y="31">VA[0:15]</text>
<text x="219.7" y="229">MA[0:7]</text>
<text x="99.6" y="241.7">RAS</text>
<text x="96.4" y="246.8">DISPACC</text>
</g>
<g font-size="1.9">
<text x="94" y="275.6">TITLE</text>
<text x="255" y="275.6">SIZE</text>
<text x="265.9" y="275.6">DWG NO</text>
<text x="405.8" y="275.6">REV</text>
<text x="255" y="285.8">DRAWN BY</text>
<text x="301.9" y="285.8">SHEET</text>
<text x="317.9" y="285.8">of</text>
</g>
<g font-size="1.6">
<text x="182.6" y="35.7">100R</text>
<text x="183" y="31.4">R16</text>
<text x="144.7" y="44.4" transform="rotate(-90 144.7 44.4)">GND</text>
<text x="182.6" y="53.5">100R</text>
<text x="183" y="49.2">R17</text>
<text x="144.7" y="62.2" transform="rotate(-90 144.7 62.2)">GND</text>
<text x="181.8" y="67.2" transform="rotate(-90 181.8 67.2)">VCC</text>
<text x="181.3" y="72.4" transform="rotate(-90 181.3 72.4)">GND</text>
<text x="182.9" y="89.8">R18</text>
<text x="182.6" y="94.1">100R</text>
<text x="144.7" y="102.9" transform="rotate(-90 144.7 102.9)">GND</text>
<text x="183" y="107.6">R19</text>
<text x="182.6" y="111.9">100R</text>
<text x="144.7" y="120.6" transform="rotate(-90 144.7 120.6)">GND</text>
<text x="176.7" y="125.7" transform="rotate(-90 176.7 125.7)">VCC</text>
<text x="178.8" y="130.8" transform="rotate(-90 178.8 130.8)">GND</text>
<text x="182.9" y="148.2">R20</text>
<text x="182.6" y="152.5">100R</text>
<text x="144.7" y="161.3" transform="rotate(-90 144.7 161.3)">GND</text>
<text x="183" y="166">R21</text>
<text x="182.6" y="170.3">100R</text>
<text x="144.7" y="179" transform="rotate(-90 144.7 179)">GND</text>
<text x="179.3" y="184.1" transform="rotate(-90 179.3 184.1)">VCC</text>
<text x="181.3" y="189.2" transform="rotate(-90 181.3 189.2)">GND</text>
<text x="182.9" y="206.6">R22</text>
<text x="182.6" y="210.9">100R</text>
<text x="74.9" y="218.8">R24</text>
<text x="74.9" y="216.3">R23</text>
<text x="83.9" y="216.3">10K</text>
<text x="83.9" y="218.8">10K</text>
<text x="144.7" y="219.7" transform="rotate(-90 144.7 219.7)">GND</text>
<text x="70.6" y="222.2" transform="rotate(-90 70.6 222.2)">VCC</text>
<text x="74.9" y="226.4">R25</text>
<text x="83.9" y="226.4">10K</text>
<text x="182.9" y="224.4">R26</text>
<text x="182.6" y="228.7">100R</text>
<text x="144.7" y="237.4" transform="rotate(-90 144.7 237.4)">GND</text>
<text x="179.3" y="242.5" transform="rotate(-90 179.3 242.5)">VCC</text>
<text x="181.3" y="247.6" transform="rotate(-90 181.3 247.6)">GND</text>
</g>
</svg>
